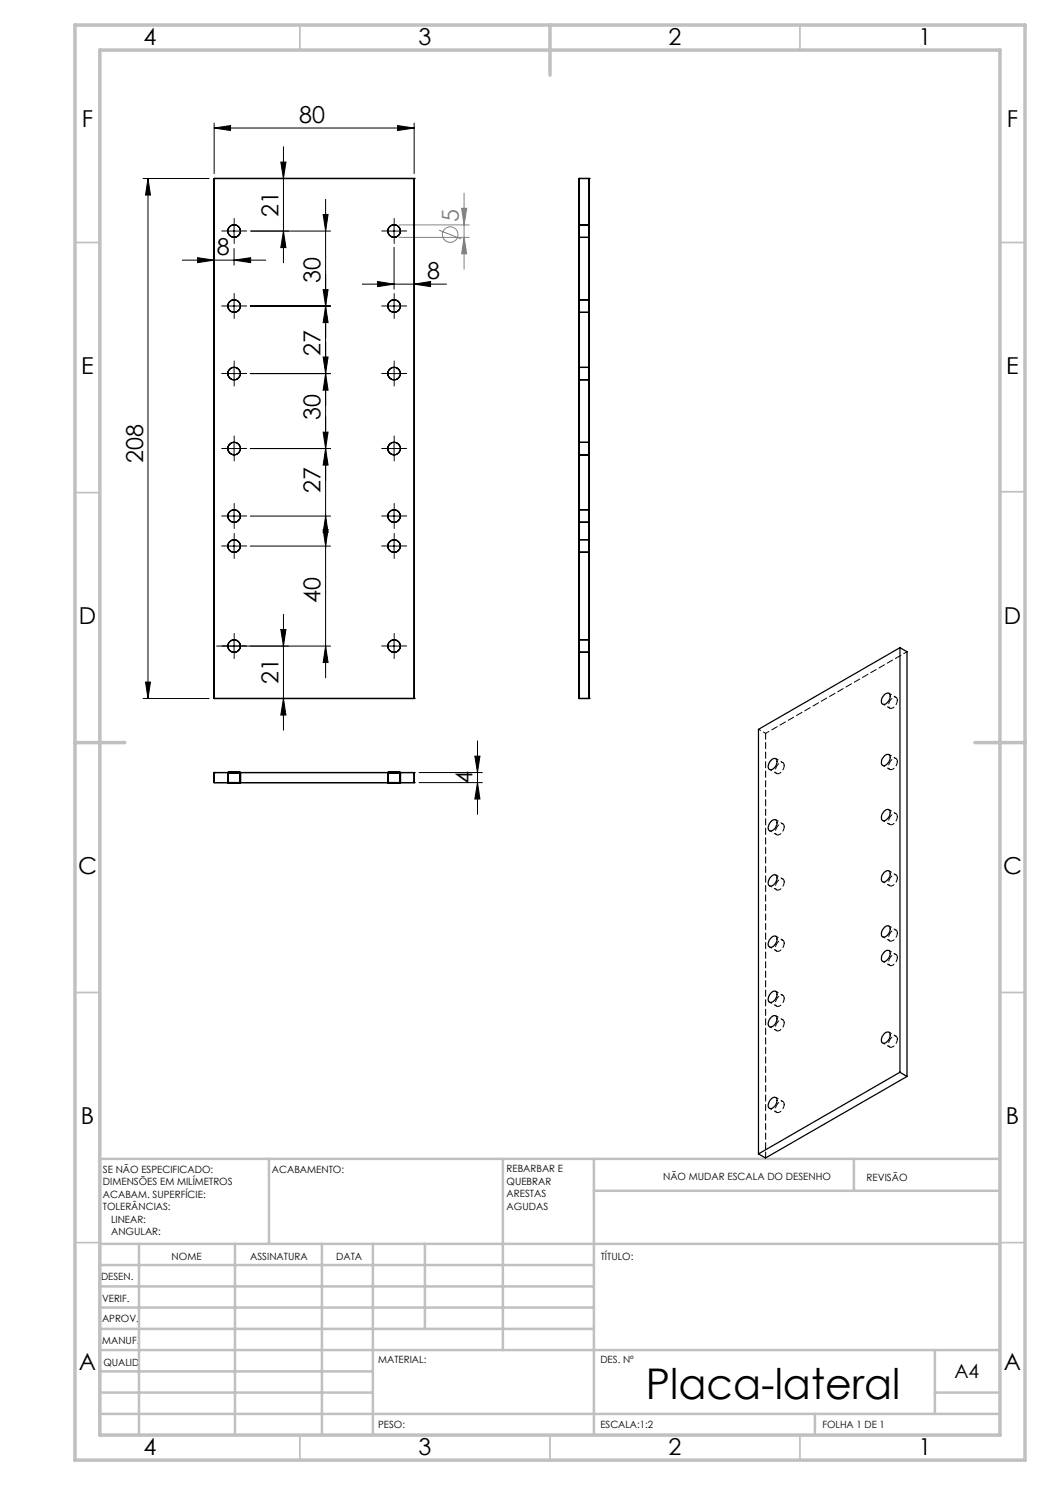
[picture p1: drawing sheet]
<svg xmlns="http://www.w3.org/2000/svg" width="210mm" height="297mm" viewBox="0 0 210 297" stroke-linecap="round" stroke-linejoin="round" font-family="sans-serif">
<g fill="none" stroke="#808080" stroke-width=".2">
<path d="M92.8 38.6v15.2M79.8 45h14M79.8 47.5h14M87.8 46l4.5 1.8M92.3 41.7h1l-.5 3.3zM92.8 47.5l.5 3.3h-1z"/>
<circle cx="90" cy="46.9" r="1.56"/>
</g>
<g fill="none" stroke="#000" stroke-width=".2">
<path d="M28.6 35.7h13.2M29.6 35.7v104M29.6 35.7l.5 3.3h-1zM42.8 25.6l3.3-.5v1zM42.8 24.6v10.1M42.8 25.6h40M56.2 32.4h1l-.5 3.3zM56.7 29.3v23.3M65.1 39.9v95.7M79.5 25.1l3.3 .5-3.3 .5zM82.8 24.6v10.1M36.5 52h16.7"/>
<path d="M39.5 51.5l3.3 .5-3.3 .5zM45.6 46.2h2.5M46.8 52l3.3-.5v1zM46.8 45v2.5M46.8 49.7v3.3M46.8 60v2.5M50.1 46.2h16M56.7 46.2l.5 3.3h-1zM64.6 42.9h1l-.5 3.3zM64.6 57.9h1l-.5 3.3zM72.5 56.8h16.8M75.5 56.3l3.3 .5-3.3 .5z"/>
<path d="M77.6 46.2h2.5M78.8 45v2.5M78.8 49.5v8.3M78.8 60v2.5M82.8 56.8l3.3-.5v1zM45.6 74.7h2.5M45.6 61.2h2.5M46.8 73.5v2.4M50.1 74.7h16M50.1 61.2h16M64.6 71.4h1l-.5 3.3zM65.1 61.2l.5 3.3h-1z"/>
<path d="M65.1 74.7l.5 3.3h-1zM77.6 74.7h2.5M77.6 61.2h2.5M78.8 73.5v2.4M45.6 89.7h2.5M46.8 88.5v2.5M50.1 89.7h16M64.6 86.4h1l-.5 3.3zM65.1 89.7l.5 3.3h-1zM77.6 89.7h2.5M78.8 88.5v2.5M45.6 109.2h2.5"/>
<path d="M45.6 103.2h2.5M46.8 101.9v2.6M46.8 107.9v2.6M50.1 109.2h16M50.1 103.2h16M64.6 105.9h1l-.5 3.3zM65.1 103.2l.5 3.3h-1zM77.6 109.2h2.5M77.6 103.2h2.5M78.8 101.9v2.6M78.8 107.9v2.6M28.6 139.7h13.2"/>
<path d="M29.1 136.4h1l-.5 3.3zM43.3 129.2h22.8M46.8 127.9v2.6M56.2 125.9h1l-.5 3.3zM56.7 122.9v23.1M56.7 139.7l.5 3.3h-1zM65.1 129.2l.5 3.3h-1zM77.6 129.2h2.5M78.8 127.9v2.6M83.8 156.5h12.7M83.8 154.5h12.7M95 151.2h1l-.5 3.3z"/>
<path d="M95.5 148.2v14.7M95.5 156.5l.5 3.3h-1z"/>
</g>
<g fill="none" stroke="#000" stroke-width=".2" stroke-dasharray="15.2 1.3 1.3 1.3">
<path d="M45.6 46.2h-1.3M46.8 44.9v-1.2M46.8 47.4v1.3M46.8 59.9v-1.2M48.1 46.2h1.2M77.6 46.2h-1.3M78.8 44.9v-1.2M78.8 47.4v1.3M78.8 59.9v-1.2M80.1 46.2h1.2M45.6 74.7h-1.3M45.6 61.2h-1.3"/>
<path d="M46.8 73.4v-1.2M46.8 75.9v1.3M46.8 62.4v1.3M48.1 74.7h1.2M48.1 61.2h1.2M77.6 74.7h-1.3M77.6 61.2h-1.3M78.8 73.4v-1.2M78.8 75.9v1.3M78.8 62.4v1.3M80.1 74.7h1.2M80.1 61.2h1.2"/>
<path d="M45.6 89.7h-1.3M46.8 88.4v-1.2M46.8 90.9v1.3M48.1 89.7h1.2M77.6 89.7h-1.3M78.8 88.4v-1.2M78.8 90.9v1.3M80.1 89.7h1.2M45.6 109.2h-1.3M45.6 103.2h-1.3M46.8 107.9v-1.2M46.8 110.4v1.3"/>
<path d="M46.8 101.9v-1.2M46.8 104.4v1.3M48.1 109.2h1.2M48.1 103.2h1.2M77.6 109.2h-1.3M77.6 103.2h-1.3M78.8 107.9v-1.2M78.8 110.4v1.3M78.8 101.9v-1.2M78.8 104.4v1.3M80.1 109.2h1.2M80.1 103.2h1.2"/>
<path d="M45.6 129.2h-1.3M46.8 127.9v-1.2M46.8 130.4v1.3M48.1 129.2h1.2M77.6 129.2h-1.3M78.8 127.9v-1.2M78.8 130.4v1.3M80.1 129.2h1.2"/>
</g>
<g fill="none" stroke="#c0c0c0" stroke-width=".35">
<path d="M60 5v5M160 5v5M15 48.5h5M200 48.5h5M15 98.5h5M200 98.4h5M15 198.5h5M200 198.5h5M15 248.5h5M200 248.5h5M60 287v5M110 287v5"/>
<path d="M160 287v5"/>
</g>
<g fill="none" stroke="#c0c0c0" stroke-width=".5">
<path d="M53.8 231.8v17M100.6 231.8v38.2M118.8 231.8v55.2M118.8 238.2h81.2M170.8 231.8v6.4M200 231.8h-180v55.2M20 248.8h180M20 257.3h98.8M20 253h98.8M27.8 248.8v38.2M47 248.8v38.2M64.4 248.8v38.2"/>
<path d="M74.6 248.8v38.2M85 248.8v17M20 265.8h98.8M20 261.5h98.8M20 278.5h54.6M20 274.3h54.6M20 270h180M187 278.5h13M187 270v12.8M20 282.8h180M163 282.8v4.2"/>
</g>
<path d="M15 5h190v287h-190zM20 10h180v277h-180zM110 5v10M15 148.5h10M195 148.5h10" fill="none" stroke="#c0c0c0" stroke-width=".7"/>
<g fill="#000">
<path d="M42.8 25.6l3.3-.5v1zM79.5 25.1l3.3 .5-3.3 .5z"/>
<path d="M46.8 52l3.3-.5v1zM39.5 51.5l3.3 .5-3.3 .5z"/>
<path d="M64.6 42.9h1l-.5 3.3zM65.1 61.2l.5 3.3h-1zM64.6 57.9h1l-.5 3.3zM65.1 74.7l.5 3.3h-1zM64.6 71.4h1l-.5 3.3zM65.1 89.7l.5 3.3h-1zM64.6 86.4h1l-.5 3.3zM65.1 103.2l.5 3.3h-1zM29.6 35.7l.5 3.3h-1zM29.1 136.4h1l-.5 3.3zM56.2 125.9h1l-.5 3.3zM56.7 139.7l.5 3.3h-1z"/>
<path d="M75.5 56.3l3.3 .5-3.3 .5zM82.8 56.8l3.3-.5v1z"/>
<path d="M65.1 129.2l.5 3.3h-1zM64.6 105.9h1l-.5 3.3zM56.7 46.2l.5 3.3h-1zM56.2 32.4h1l-.5 3.3zM95.5 156.5l.5 3.3h-1zM95 151.2h1l-.5 3.3z"/>
</g>
<path d="M92.3 41.7h1l-.5 3.3zM92.8 47.5l.5 3.3h-1z" fill="#808080"/>
<g fill="none" stroke="#000" stroke-width=".25">
<path d="M42.8 35.7h.1M42.8 35.7v104M42.8 35.7h40M82.8 35.7v104M82.8 35.7h.1M115.8 35.7h.1M115.8 35.7h2M115.8 35.7v104M117.8 35.7h.1M117.8 35.7v104M115.8 60v2.5zM115.8 45v2.4z"/>
<path d="M115.8 47.5h2M115.8 45h2M115.8 60h2M117.8 45v2.4zM117.8 60v2.5zM115.8 73.5v2.4zM115.8 75.9h2M115.8 73.5h2M115.8 62.5h2M117.8 73.5v2.4zM115.8 88.5v2.5zM115.8 91h2"/>
<path d="M115.8 88.5h2M117.8 88.5v2.5zM115.8 101.9v2.6zM115.8 108v2.5zM115.8 110.5h2M115.8 107.9h2M115.8 104.5h2M115.8 101.9h2M117.8 108v2.5zM117.8 101.9v2.6zM42.8 139.7h.1M42.8 139.7h40"/>
<path d="M82.8 139.7h.1M115.8 127.9v2.6zM115.8 139.7h.1M115.8 139.7h2M115.8 130.5h2M115.8 127.9h2M117.8 127.9v2.6zM117.8 139.7h.1M177 138.8a.61 .61 0 0 1 .8-.1 .61 .61 0 0 1 .2 .8 1.48 1.48 0 0 1-1.4 1.4 1.29 1.29 0 0 1 .4-2.1zM180 129.5l-28.3 16.4v84.9M180 129.5v85M180 129.5l1.4 .8v85"/>
<path d="M42.8 154.5v2M42.8 154.5h40M42.8 156.5h40M42.8 154.5h.1M42.8 156.5h.1M45.6 154.5h2.5zM45.6 156.5h2.5zM45.6 154.5v2M48.1 154.5v2M77.6 154.5h2.5zM77.6 156.5h2.5zM77.6 154.5v2"/>
<path d="M80.1 154.5v2M82.8 154.5v2M82.8 154.5h.1M82.8 156.5h.1M154.4 151.9a.61 .61 0 0 1 .8-.1 .61 .61 0 0 1 .2 .8 1.36 1.36 0 0 1-1.6 1.2 1.58 1.58 0 0 1 .6-1.9zM176.8 151.3a.66 .66 0 0 1 .8-.4 .66 .66 0 0 1 .4 .9 1.48 1.48 0 0 1-1.4 1.3 1.21 1.21 0 0 1 .2-1.8zM154.2 164.4a.66 .66 0 0 1 .8-.5 .66 .66 0 0 1 .4 .9 1.36 1.36 0 0 1-1.6 1.3l-.2-.7zM154.2 175.4l.2-.2a.61 .61 0 0 1 .8-.2 .61 .61 0 0 1 .2 .9 1.47 1.47 0 0 1-1.4 1.3 1.19 1.19 0 0 1 .2-1.8zM176.8 162.3l.2-.2a.6 .6 0 0 1 .8-.1 .6 .6 0 0 1 .2 .8 1.56 1.56 0 0 1-1.4 1.3 1.25 1.25 0 0 1 .2-1.8zM176.8 174.6l.2-.2a.61 .61 0 0 1 .8-.2 .61 .61 0 0 1 .2 .8 1.57 1.57 0 0 1-1.4 1.4 1.25 1.25 0 0 1 .2-1.8zM154.4 187.4a.61 .61 0 0 1 .8-.1 .61 .61 0 0 1 .2 .8 1.47 1.47 0 0 1-1.4 1.3 1.28 1.28 0 0 1 .4-2zM154.4 198.4a.61 .61 0 0 1 .8-.1 .61 .61 0 0 1 .2 .8 1.56 1.56 0 0 1-1.4 1.4 1.31 1.31 0 0 1 .4-2.1z"/>
<path d="M176.8 190.5a.66 .66 0 0 1 .8-.4 .66 .66 0 0 1 .4 .9 1.48 1.48 0 0 1-1.4 1.3 1.21 1.21 0 0 1 .2-1.8zM176.8 185.6a.7 .7 0 0 1 1-.4 .7 .7 0 0 1 .1 1.1 1.19 1.19 0 0 1-1.5 1l-.1-.9zM154.2 203.5a.66 .66 0 0 1 .8-.4 .66 .66 0 0 1 .4 .9 1.36 1.36 0 0 1-1.6 1.3l-.2-.7zM154.2 219.9a.66 .66 0 0 1 .8-.4 .66 .66 0 0 1 .4 .8 1.36 1.36 0 0 1-1.6 1.3l-.2-.6zM176.8 206.8a.66 .66 0 0 1 .8-.4 .66 .66 0 0 1 .4 .9 1.48 1.48 0 0 1-1.4 1.3 1.21 1.21 0 0 1 .2-1.8zM180 214.5l-28.3 16.3M180 214.5l1.4 .8M181.4 215.3l-28.3 16.3-1.4-.8"/>
<circle cx="46.8" cy="46.2" r="1.25"/>
<circle cx="78.8" cy="46.2" r="1.25"/>
<circle cx="46.8" cy="61.2" r="1.26"/>
<circle cx="46.8" cy="74.7" r="1.25"/>
<circle cx="78.8" cy="61.2" r="1.26"/>
<circle cx="78.8" cy="74.7" r="1.25"/>
<circle cx="46.8" cy="89.7" r="1.25"/>
<circle cx="78.8" cy="89.7" r="1.25"/>
<circle cx="46.8" cy="109.2" r="1.25"/>
<circle cx="46.8" cy="103.2" r="1.25"/>
<circle cx="78.8" cy="109.2" r="1.25"/>
<circle cx="78.8" cy="103.2" r="1.25"/>
<circle cx="46.8" cy="129.2" r="1.25"/>
<circle cx="78.8" cy="129.2" r="1.25"/>
</g>
<g fill="none" stroke="#000" stroke-width=".2" stroke-dasharray="1.3 .6" stroke-dashoffset=".3">
<path d="M156.8 153.1a.64 .64 0 0 0-.5-.7 .64 .64 0 0 0-.7 .5 1.23 1.23 0 0 0-.2 1.8 1.52 1.52 0 0 0 1.4-1.6M179.5 152.3a.64 .64 0 0 0-.6-.7 .64 .64 0 0 0-.7 .5 1.23 1.23 0 0 0-.2 1.8 1.52 1.52 0 0 0 1.5-1.6M179.5 140a.64 .64 0 0 0-.6-.6 .64 .64 0 0 0-.7 .4 1.23 1.23 0 0 0-.2 1.9 1.52 1.52 0 0 0 1.5-1.7M156.8 176.4a.64 .64 0 0 0-.5-.7 .64 .64 0 0 0-.7 .5 1.23 1.23 0 0 0-.2 1.8 1.52 1.52 0 0 0 1.4-1.6M156.8 165.4a.64 .64 0 0 0-.5-.7 .64 .64 0 0 0-.7 .5 1.23 1.23 0 0 0-.2 1.8 1.52 1.52 0 0 0 1.4-1.6M179.5 175.6a.64 .64 0 0 0-.6-.7 .64 .64 0 0 0-.7 .5 1.23 1.23 0 0 0-.2 1.8 1.52 1.52 0 0 0 1.5-1.6M179.5 163.3a.64 .64 0 0 0-.6-.6 .64 .64 0 0 0-.7 .4 1.23 1.23 0 0 0-.2 1.8 1.52 1.52 0 0 0 1.5-1.6M156.8 199.6a.64 .64 0 0 0-.5-.6 .64 .64 0 0 0-.7 .5 1.23 1.23 0 0 0-.2 1.8 1.52 1.52 0 0 0 1.4-1.7M156.8 188.6a.64 .64 0 0 0-.5-.6 .64 .64 0 0 0-.7 .4 1.23 1.23 0 0 0-.2 1.8 1.52 1.52 0 0 0 1.4-1.6M179.5 191.5a.64 .64 0 0 0-.6-.7 .64 .64 0 0 0-.7 .5 1.23 1.23 0 0 0-.2 1.8 1.52 1.52 0 0 0 1.5-1.6M179.5 186.6a.64 .64 0 0 0-.6-.7 .64 .64 0 0 0-.7 .5 1.23 1.23 0 0 0-.2 1.8 1.52 1.52 0 0 0 1.5-1.6M156.8 204.5a.64 .64 0 0 0-.5-.6 .64 .64 0 0 0-.7 .4 1.23 1.23 0 0 0-.2 1.9 1.52 1.52 0 0 0 1.4-1.7"/>
<path d="M179.5 207.8a.64 .64 0 0 0-.6-.6 .64 .64 0 0 0-.7 .4 1.23 1.23 0 0 0-.2 1.8 1.52 1.52 0 0 0 1.5-1.6M156.8 220.9a.64 .64 0 0 0-.5-.7 .64 .64 0 0 0-.7 .5 1.23 1.23 0 0 0-.2 1.8 1.52 1.52 0 0 0 1.4-1.6"/>
</g>
<path d="M153.1 146.7v84.9" fill="none" stroke="#000" stroke-width=".2" stroke-dasharray="1.3 .6" stroke-dashoffset=".1"/>
<g fill="none" stroke="#000" stroke-width=".2" stroke-dasharray="1.3 .6" stroke-dashoffset=".8">
<path d="M179.2 139.5l-1.4-.8M151.7 145.9l1.4 .8M153.9 153.9l1.4 .8M156.6 152.5l-1.4-.8M176.5 153.1l1.5 .8M176.5 140.8l1.5 .8M179.2 151.7l-1.4-.8M153.9 177.2l1.4 .8M153.9 166.1l1.4 .8M156.6 175.8l-1.4-.8M156.6 164.8l-1.4-.8M176.5 176.3l1.5 .9"/>
<path d="M176.5 164.1l1.5 .8M179.2 175l-1.4-.8M179.2 162.7l-1.4-.8M153.9 189.4l1.4 .8M156.6 199.1l-1.4-.8M156.6 188.1l-1.4-.9M176.5 192.3l1.5 .8M176.5 187.4l1.5 .8M179.2 190.9l-1.4-.8M179.2 186l-1.4-.8M153.9 205.3l1.4 .8M153.9 200.4l1.4 .8"/>
<path d="M156.6 204l-1.4-.8M176.5 208.6l1.5 .8M179.2 207.2l-1.4-.8M153.9 221.7l1.4 .8M156.6 220.3l-1.4-.8"/>
</g>
<path d="M181.4 130.3l-28.3 16.4" fill="none" stroke="#000" stroke-width=".2" stroke-dasharray="1.3 .6" stroke-dashoffset=".5"/>
<text font-size="8.5" x="129.2" y="279.7">Placa-lateral</text>
<g font-size="4.7">
<text x="28.7" y="9">4</text>
<text x="83.7" y="9">3</text>
<text x="133.7" y="9">2</text>
<text x="183.7" y="9">1</text>
<text x="16.4" y="25.5">F</text>
<text x="59.8" y="24.6">80</text>
<text x="201.4" y="25.5">F</text>
<text x="55.7" y="43.5" transform="rotate(-90 55.7 43.5)">21</text>
<text x="43.4" y="51">8</text>
<text x="64.1" y="56.6" transform="rotate(-90 64.1 56.6)">30</text>
<text x="85.4" y="55.8">8</text>
<text x="64.1" y="71.2" transform="rotate(-90 64.1 71.2)">27</text>
<text x="16.2" y="74.7">E</text>
<text x="201.2" y="74.7">E</text>
<text x="64.1" y="84" transform="rotate(-90 64.1 84)">30</text>
<text x="28.6" y="92.6" transform="rotate(-90 28.6 92.6)">208</text>
<text x="64.1" y="98.6" transform="rotate(-90 64.1 98.6)">27</text>
<text x="15.8" y="124.7">D</text>
<text x="64.1" y="120.5" transform="rotate(-90 64.1 120.5)">40</text>
<text x="200.8" y="124.7">D</text>
<text x="55.7" y="136.8" transform="rotate(-90 55.7 136.8)">21</text>
<text x="94.5" y="156.8" transform="rotate(-90 94.5 156.8)">4</text>
<text x="15.6" y="174.7">C</text>
<text x="200.6" y="174.7">C</text>
<text x="16.2" y="224.7">B</text>
<text x="201.2" y="224.7">B</text>
<text x="15.8" y="274">A</text>
<text x="200.8" y="274">A</text>
<text x="28.7" y="291">4</text>
<text x="83.7" y="291">3</text>
<text x="133.7" y="291">2</text>
<text x="183.7" y="291">1</text>
</g>
<text font-size="4.7" fill="#808080" x="91.8" y="44.3" transform="rotate(-90 91.8 44.3)">5</text>
<text font-size="3.9" x="190.9" y="275.5">A4</text>
<g font-size="2">
<text x="20.6" y="234.6">SE NÃO ESPECIFICADO:</text>
<text x="20.6" y="237.1">DIMENSÕES EM MILÍMETROS</text>
<text x="20.6" y="239.6">ACABAM. SUPERFÍCIE:</text>
<text x="54.4" y="234.6">ACABAMENTO:</text>
<text x="101.3" y="234.5">REBARBAR E</text>
<text x="101.3" y="237">QUEBRAR</text>
<text x="101.3" y="239.5">ARESTAS</text>
<text x="132.6" y="236">NÃO MUDAR ESCALA DO DESENHO</text>
<text x="173.3" y="236.2">REVISÃO</text>
<text x="20.6" y="242.1">TOLERÂNCIAS:</text>
<text x="22.2" y="244.6">LINEAR:</text>
<text x="101.3" y="242">AGUDAS</text>
<text x="22.2" y="247.1">ANGULAR:</text>
<text x="34.3" y="252">NOME</text>
<text x="50" y="251.9">ASSINATURA</text>
<text x="67.2" y="251.9">DATA</text>
<text x="120.2" y="251.9">TÍTULO:</text>
<text x="20.2" y="256.1">DESEN.</text>
<text x="20.4" y="260.3">VERIF.</text>
<text x="20.4" y="264.4">APROV.</text>
<text x="20.5" y="268.8">MANUF.</text>
<text x="20.7" y="273.1">QUALID</text>
<text x="75.7" y="272.5">MATERIAL:</text>
<text x="120.1" y="272.5">DES. Nº</text>
<text x="75.6" y="285.5">PESO:</text>
<text x="120.1" y="285.6">ESCALA:1:2</text>
<text x="164.5" y="285.6">FOLHA 1 DE 1</text>
</g>
</svg>
